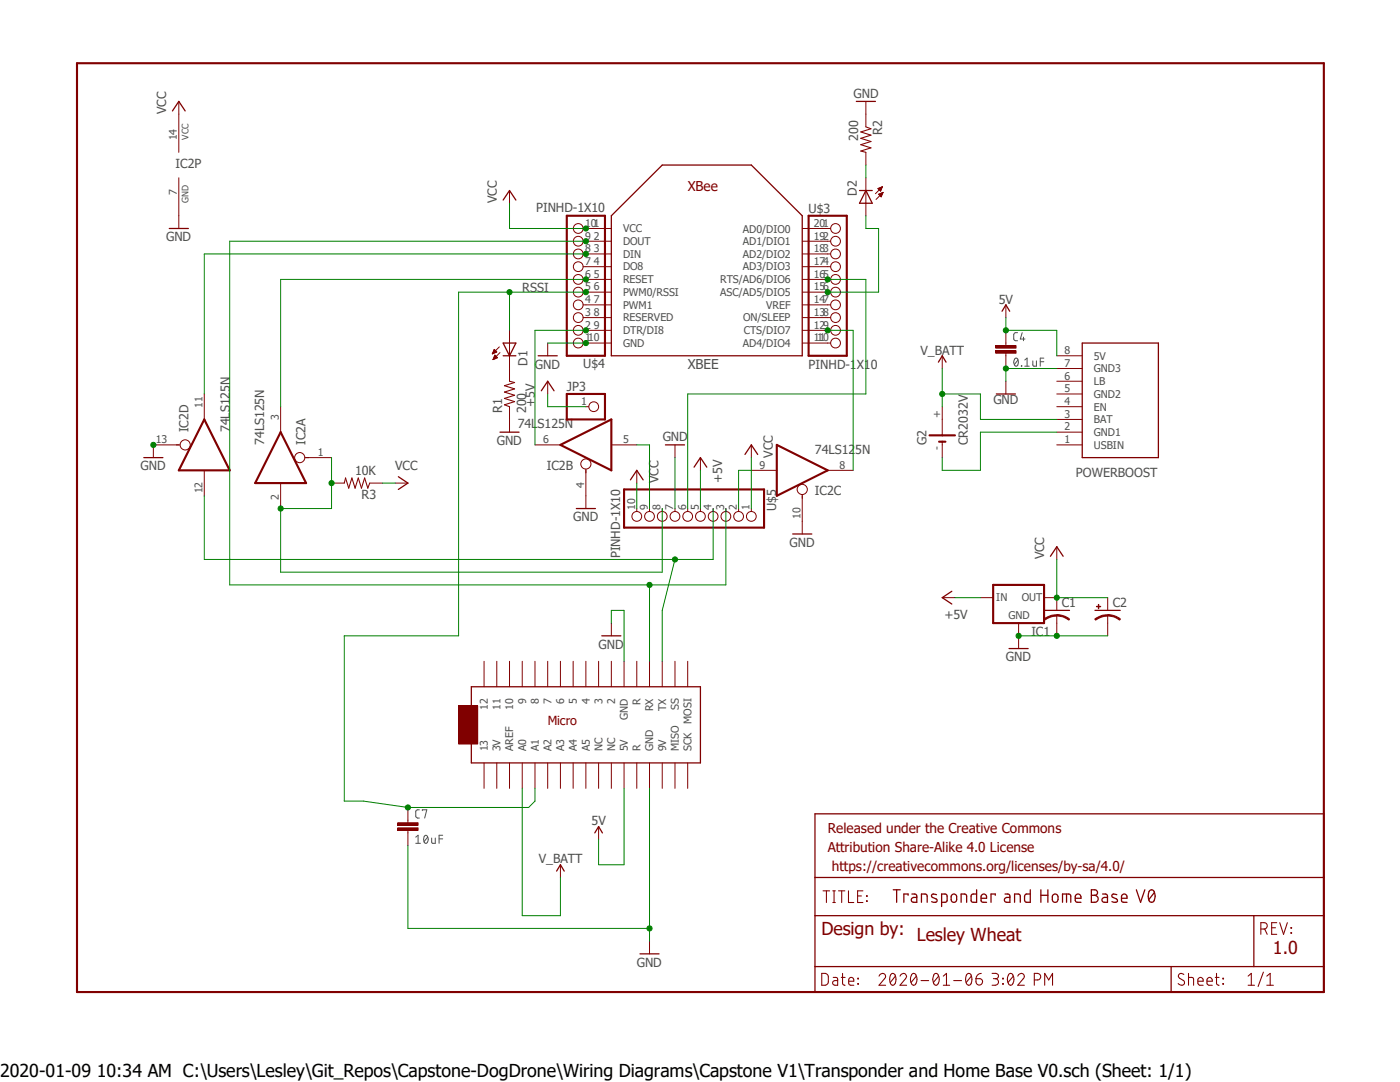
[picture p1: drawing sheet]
<svg xmlns="http://www.w3.org/2000/svg" width="279mm" height="216mm" viewBox="0 0 279 216" stroke-linecap="round" stroke-linejoin="round" font-family="sans-serif">
<path d="M14.9 12.4l249.6 186.1M264.5 12.4l-249.6 186.1" fill="none" stroke="#fff" stroke-width=".2"/>
<g fill="none" stroke="#505050" stroke-width=".2">
<path d="M202.6 71.5h.2a.93 .93 0 0 1 0 1.6 .98 .98 0 0 1-.2-1.6zM203.1 66.4h-.6l-.2 .4 .1 1 .7 .2M203.2 71.8l-.8 .9M203.8 73l.1 .1zM204 66.4l-.4 1.2h1M204.3 67.3v.7M204.5 73.1h.9M204.5 71.8l.5-.3v1.6M206.1 72l.1 1.1h.6v-1.1M207.6 72.2h.7M208.3 71.5h-.7v1.6M83 167l.4-.3v1.6"/>
<path d="M83 168.3h.9M83.7 161.6l-.7 .2v1.1a.58 .58 0 0 0 .7 .3M84.3 161.8v-.2h.9l-.4 1.6M84.7 166.9l.3-.2a.93 .93 0 0 1 0 1.6 1.01 1.01 0 0 1-.3-1.4zM85.3 167l-.7 .9M86.1 167.2l.2 1.1h.6v-1.1M87.6 167.4h.7M88.3 166.7h-.7v1.6"/>
</g>
<path d="M15.4 12.6h248.8v185.4h-248.8zM185.5 86.9h5.1M187.4 88.1h1.3" fill="none" stroke="#800000" stroke-width=".42"/>
<g fill="none" stroke="#800000" stroke-width=".25">
<path d="M216 68.5h15.2v22.8h-15.2zM94.1 137h45.7v15.2h-45.7zM162.6 162.4h101.6v35.6h-101.6zM162.6 175.1h101.6M178.3 177.5h1.4M178.9 177.5v2.5M181.2 178.6v-.2h-.8v1.6M182 178.4h.8l.1 .2 .1 1.4h-.7a.49 .49 0 0 1-.4-.4 .49 .49 0 0 1 .4-.5h.7M186.9 178.5a.63 .63 0 0 0-1 .3l.2 .3 .9 .4v.4a.84 .84 0 0 1-1.1 0M189.9 178.7a.56 .56 0 0 1 .6-.3 .56 .56 0 0 1 .4 .5v.6a.55 .55 0 0 1-.5 .6 .55 .55 0 0 1-.6-.6zM194.9 177.5v2.5h-.9l-.2-.3v-1.1l.4-.2h.7M195.8 179.2h1.1a.58 .58 0 0 0-.4-.8 .58 .58 0 0 0-.7 .5v1l.4 .1h.7"/>
<path d="M198.6 178.6v-.2h-.8v1.6M200.6 178.4h.7l.2 .2v1.4h-.6a.49 .49 0 0 1-.5-.4 .49 .49 0 0 1 .5-.5h.6M205.6 177.5v2.5h-.9l-.2-.3 .1-1.1 .3-.2h.7M207.7 177.5v2.5M207.7 178.6h1.4M209.1 177.5v2.5M210.2 178.5a.56 .56 0 0 1 .6-.1 .56 .56 0 0 1 .4 .5v.6a.57 .57 0 0 1-.6 .6 .57 .57 0 0 1-.6-.6l.1-.8zM212.9 178.4v1.6M214.6 179.2h1.1a.6 .6 0 0 0-.4-.8 .6 .6 0 0 0-.7 .5v.8l.2 .3h.9M217.8 177.5h.7a.55 .55 0 0 1 .5 .6 .55 .55 0 0 1-.5 .5 .7 .7 0 0 1 .7 .7 .7 .7 0 0 1-.7 .7h-.7zM217.8 178.6h.7M220 178.4h.8l.2 .2v1.4h-.6a.49 .49 0 0 1-.5-.4 .49 .49 0 0 1 .5-.5h.6"/>
<path d="M222.9 178.5a.63 .63 0 0 0-1 .3l.1 .2 .8 .4a.35 .35 0 0 1 .2 .4 .35 .35 0 0 1-.3 .2l-.8-.1M223.8 179.2h1.1a.58 .58 0 0 0-.3-.8 .58 .58 0 0 0-.8 .5l.1 1 .3 .1h.7M226.8 177.5l.8 2.5 .9-2.5M229.4 177.7a.54 .54 0 0 1 .9 .2 1.83 1.83 0 0 1-.3 2.1 .55 .55 0 0 1-.7-.3 2.29 2.29 0 0 1 .1-2zM230.4 178.1l-1.1 1.4M162.6 182.7h101.6M162.6 192.9h101.6M183.9 180v-1.6h.7l.4 .2v1.4M187.9 180h.7l.4-.1v-1.1l-.2-.4h-.9v2.5M191.8 180v-1.6h.7l.4 .2v1.4M202.5 180v-1.6h.7l.4 .2v1.4M212 180v-1.6h1.3l.4 .2v1.4"/>
<path d="M233.7 192.9v5.1M250.2 182.7v10.2"/>
</g>
<g fill="none" stroke="#800000" stroke-width=".21">
<path d="M164.3 177.8h1.3M164.9 177.8v2.3M166.2 177.8h.5M166.5 177.8v2.3M167.3 177.8h1.3M168 177.8v2.3M169.3 177.8v2.3h1.1M171.2 178.8h.7M172.2 177.8h-1v2.3h1M172.9 178.7l.2 .2zM172.9 179.7l.2 .2zM164 194.2h.7a.74 .74 0 0 1 .6 .7v1a.74 .74 0 0 1-.6 .7h-.7z"/>
<path d="M166.2 180.1h.5M166.3 195l.8 .2 .1 1.4h-.6a.47 .47 0 0 1-.4-.5 .47 .47 0 0 1 .4-.4h.6M167.9 195h.8M168.1 194.2v2a.44 .44 0 0 0 .6 .4M169.4 195.8h1a.54 .54 0 0 0-.4-.8 .54 .54 0 0 0-.6 .5v.9l.4 .2h.6M171.2 195.2l.1 .1zM171.2 196.3l.1 .1zM175.4 194.8a.64 .64 0 0 1 .9-.5 .64 .64 0 0 1 .2 1l-1.1 1.3h1.3M177.8 194.4a.46 .46 0 0 1 .8 .2 1.51 1.51 0 0 1-.4 2 1.5 1.5 0 0 1-.4-2.2zM178.7 194.8l-1 1.2M179.6 194.8a.64 .64 0 0 1 .9-.5 .64 .64 0 0 1 .2 1l-1.1 1.3h1.3M182 194.4a.46 .46 0 0 1 .8 .2 1.42 1.42 0 0 1-.5 2 1.5 1.5 0 0 1-.3-2.2z"/>
<path d="M182.9 194.8l-1.1 1.2M183.8 195.7h1.5M186.4 194.4a.46 .46 0 0 1 .8 .2 1.46 1.46 0 0 1-.4 2l-.4-.3a1.85 1.85 0 0 1 0-1.9zM187.3 194.8l-1 1.2M188.3 196.6h1.2M188.3 194.8l.6-.6v2.4M190.3 195.7h1.6M193 194.4a.46 .46 0 0 1 .8 .2 1.81 1.81 0 0 1-.3 2 .52 .52 0 0 1-.6-.3 2.02 2.02 0 0 1 .1-1.9zM193.8 194.8l-1 1.2M194.8 195.3h.8a.65 .65 0 0 1 .5 .7 .65 .65 0 0 1-.7 .6 .65 .65 0 0 1-.6-.7zM195.8 194.2a1.08 1.08 0 0 0-1 1.1M198 194.2h.8a.53 .53 0 0 1 .5 .6 .53 .53 0 0 1-.5 .5h-.6"/>
<path d="M198.6 195.3a.66 .66 0 0 1 .7 .6 .66 .66 0 0 1-.7 .7h-.6M200.1 196.3l.1 .1zM200.1 195.2l.1 .1zM201.3 194.4a.46 .46 0 0 1 .8 .2 1.42 1.42 0 0 1-.4 2 1.5 1.5 0 0 1-.4-2.2zM202.2 194.8l-1 1.2M203.1 194.8a.64 .64 0 0 1 .9-.5 .64 .64 0 0 1 .2 1l-1.1 1.3h1.3M206.4 195.5h.7a.66 .66 0 0 0 .6-.6 .66 .66 0 0 0-.6-.7h-.7v2.4M208.5 196.6v-2.4l.8 1.3 .8-1.3v2.4M236.3 194.4a.59 .59 0 0 0-.8-.1 .59 .59 0 0 0-.3 .7l.9 .6a.58 .58 0 0 1 .1 .9 .58 .58 0 0 1-.9-.1l-.2-.1M237.2 195h.6l.4 .2v1.4M237.2 194.2v2.4M239.1 195.8h1a.55 .55 0 0 0-.4-.8 .55 .55 0 0 0-.6 .5v.9l.3 .2h.7"/>
<path d="M240.9 195.8h1a.55 .55 0 0 0-.3-.8 .55 .55 0 0 0-.7 .5v.9l.4 .2h.6M242.5 195h.8M242.8 194.2v2.2l.5 .2M244.1 196.3l.1 .1zM244.1 195.2l.1 .1zM249.1 196.6h1.3M249.1 194.8l.6-.6v2.4M251.6 185.4h.7a.64 .64 0 0 0 .6-.7 .64 .64 0 0 0-.6-.6h-.7v2.3M252.1 194l-1 2.8M252.4 185.4l.5 1M252.8 196.6h1.3M252.8 194.8l.7-.6v2.4"/>
<path d="M253.8 185.1h.8M254.8 184.1h-1v2.3h1M255.4 184.1l.8 2.3 .7-2.3M257.6 185.1l.2 .1zM257.6 186.1l.2 .1z"/>
</g>
<g fill="none" stroke="#800000" stroke-width=".2">
<path d="M210.9 78.6h5.1M210.9 76.1h5.1M210.9 73.5h5.1M210.9 71h5.1M188 81.2v5.7M188 88.1v3.2M210.9 88.8h5.1M210.9 86.2h5.1M210.9 83.7h5.1M210.9 81.2h5.1M96.6 132v5M99.1 132v5"/>
<path d="M101.7 132v5M104.2 132v5M106.8 132v5M109.3 132v5M111.8 132v5M114.4 132v5M116.9 132v5M119.5 132v5M122 132v5M124.5 132v5M127.1 132v5M129.6 132v5"/>
<path d="M132.2 132v5M134.7 132v5M137.2 132v5M96.6 152.2v5.1M99.1 152.2v5.1M101.7 152.2v5.1M104.2 152.2v5.1M106.8 152.2v5.1M109.3 152.2v5.1M111.8 152.2v5.1M114.4 152.2v5.1M116.9 152.2v5.1"/>
<path d="M119.5 152.2v5.1M122 152.2v5.1M124.5 152.2v5.1M127.1 152.2v5.1M129.6 152.2v5.1M132.2 152.2v5.1M134.7 152.2v5.1M137.2 152.2v5.1"/>
</g>
<path d="M91.5 140.8h3.8v7.7h-3.8z" fill-rule="evenodd" fill="#800000"/>
<g fill="none" stroke="#800000" stroke-width=".2">
<path d="M101.7 38v2.6M116.9 45.6h5.1M116.9 48.1h5.1M116.9 50.7h5.1M116.9 53.2h5.1M116.9 55.8h5.1M116.9 58.3h5.1M160.1 45.6h5.1M160.1 48.1h5.1M160.1 50.7h5.1M160.1 53.2h5.1M160.1 55.8h5.1"/>
<path d="M160.1 58.3h5.1M98.3 70.5h.2M98.3 70.4h.3M98.4 70.4h.4M98.4 70.3h.7M98.4 71.7h.2M98.5 70.2h.6M98.5 71.6h.3M98.5 70.1h.5M98.5 71.5h.5M98.6 70h.3M98.6 69.9h.2"/>
<path d="M98.6 71.4h.6M98.6 69.8h.2M98.6 71.3h.7M98.6 69.7l.5 .5-.8 .4zM98.6 69.8h.1M98.6 71.2h.5M98.7 71.1h.3M98.7 71h.2M98.8 70.9l.5 .5-.9 .4zM98.8 70.9h.1M99.7 69.2l-1.4 1.4M99.8 70.4l-1.4 1.4"/>
<path d="M101.7 65.9v10.2M109.3 68.5v2.5M116.9 60.8h5.1M116.9 63.4h5.1M116.9 65.9h5.1M116.9 68.5h5.1M160.1 60.8h5.1M160.1 63.4h5.1M160.1 65.9h5.1M160.1 68.5h5.1M101.7 81.2v5M134.7 88.8v2.5"/>
<path d="M188 119.3h2.6M210.9 109.1v2.5M203.3 126.9v2.5M210.9 122.8v1.5M91.5 140.8h3.8v7.7h-3.8z"/>
</g>
<path d="M100.4 39.9l1.3-1.9 1.3 1.9M122 43.1l10.2-10.2h17.7l10.2 10.2v27.9h-38.1zM100.4 71h2.6M100.4 68.5h2.6l-1.3 2.5zM107.4 71h3.8M99.8 86.2h3.8M132.8 88.8h3.8M189.9 118l-1.9 1.3 1.9 1.2M209.6 111l1.3-1.9 1.3 1.9M201.4 129.4h3.8M208.4 121.8h5" fill="none" stroke="#800000" stroke-width=".25"/>
<path d="M101.7 76.1l1 .2-2 .7 2 .6-2 .6 2 .7-2 .6 2 .6-2 .7 1 .4" fill="none" stroke="#800000" stroke-width=".21"/>
<path d="M210.9 122.6a4 4 0 0 1 2.5 .9l-.1 .2a3.8 3.8 0 0 0-2.4-.8z" fill-rule="evenodd" fill="#800000"/>
<path d="M210.9 122.6a4 4 0 0 1 2.5 .9l-.1 .2a3.8 3.8 0 0 0-2.4-.8z" fill="none" stroke="#800000" stroke-width=".2"/>
<path d="M208.4 123.5a4 4 0 0 1 2.5-.8v.2a4.1 4.1 0 0 0-2.4 .8z" fill-rule="evenodd" fill="#800000"/>
<path d="M195.7 119.3h2.5M208.4 119.3h2.5v2.5M203.3 124.3v2.6M208.4 123.5a4 4 0 0 1 2.5-.8v.2a4.1 4.1 0 0 0-2.4 .8zM210.9 124.3v2.6M221.1 122.8v1.5" fill="none" stroke="#800000" stroke-width=".2"/>
<path d="M198.2 116.7h10.2v7.6h-10.2z" fill="none" stroke="#800000" stroke-width=".42"/>
<path d="M218.5 121.8h5.1" fill="none" stroke="#800000" stroke-width=".25"/>
<path d="M221.1 122.6a4 4 0 0 1 2.5 .9l-.2 .2a3.6 3.6 0 0 0-2.3-.8z" fill-rule="evenodd" fill="#800000"/>
<path d="M221.1 122.6a4 4 0 0 1 2.5 .9l-.2 .2a3.6 3.6 0 0 0-2.3-.8z" fill="none" stroke="#800000" stroke-width=".2"/>
<path d="M218.5 123.5a4.3 4.3 0 0 1 2.6-.8v.2a4.1 4.1 0 0 0-2.4 .8z" fill-rule="evenodd" fill="#800000"/>
<path d="M218.5 123.5a4.3 4.3 0 0 1 2.6-.8v.2a4.1 4.1 0 0 0-2.4 .8z" fill="none" stroke="#800000" stroke-width=".2"/>
<path d="M218.8 121l.9 .1z" fill-rule="evenodd" fill="#800000"/>
<path d="M218.8 121l.9 .1z" fill="none" stroke="#800000" stroke-width=".2"/>
<path d="M219.2 120.6l.1 .9z" fill-rule="evenodd" fill="#800000"/>
<g fill="none" stroke="#800000" stroke-width=".2">
<path d="M35.7 20.2v10.2M35.7 35.5v10.1M172.8 20.2v5.1M172.8 30.4v2.5M172.8 35.5v7.6M175.3 37.7h.6M175.3 37.6h.6M175.3 38.8l.9-.4-.3 .9zM175.3 37.8h.6M175.4 38.7h.7M175.4 38.8h.6M175.4 37.8h.5"/>
<path d="M175.5 37.5h.5M175.5 38.9h.5M175.6 37.9h.2M175.6 39h.3M175.6 38.7h.5M175.6 38h.2M175.7 39.1h.2M175.7 37.4h.3M175.7 38.1h.1M175.8 39.2h.1M175.8 38.6h.3M175.9 37.3h.2"/>
<path d="M176 38.5h.2M176.1 37.3l-1.4 1.4M176.1 37.3l-.4 .8M176.1 37.3l-.9 .3 .5 .5M176.2 38.4h.1M176.2 38.4l-1.4 1.4M116.4 45.6h.5M116.4 48.1h.5M116.4 50.7h.5M116.4 53.2h.5M116.4 55.8h.5M116.4 58.3h.5"/>
<path d="M165.2 45.6h.5M165.2 48.1h.5M165.2 50.7h.5M165.2 53.2h.5M165.2 55.8h.5M165.2 58.3h.5M40.8 78.6v5.1M109.3 76.1v2.5M116.4 60.8h.5M116.4 63.4h.5M116.4 65.9h.5M116.4 68.5h.5"/>
<path d="M165.2 60.8h.5M165.2 63.4h.5M165.2 65.9h.5M165.2 68.5h.5M200.7 60.8v2.6M200.7 68.5v.5M200.7 70.5v.5M200.7 76.1v2.5M35.9 88.8h-5.3v2.5M40.8 93.9v5M56 81.2v5M56 96.4v5.1"/>
<path d="M60.8 91.3h5.4M66.2 96.4h2.5M73.8 96.4h2.5M78.9 96.4h2.5M106.8 88.8h5M116.9 93.6v7.9M116.9 81.2h.6M122 88.8h5.1M127.1 93.9v2.5M139.8 91.3v2.6M149.9 93.9h5.1M149.9 88.8v2.5"/>
<path d="M160.1 98.7v7.9M165.2 93.9h5.1M127.1 101.5v.5M129.6 101.5v.5M132.2 101.5v.5M134.7 101.5v.5M137.2 101.5v.5M139.8 101.5v.5M142.3 101.5v.5M144.9 101.5v.5M147.4 101.5v.5M149.9 101.5v.5"/>
<path d="M221.1 119.3v2.5M122 124.3v2.6M219.2 120.6l.1 .9zM221.1 124.3v2.6M119.5 164.9v2.6M129.6 187.8v2.5"/>
<circle cx="115.4" cy="55.8" r=".98"/>
<circle cx="115.4" cy="58.3" r=".98"/>
<circle cx="115.4" cy="50.7" r=".98"/>
<circle cx="115.4" cy="48.1" r=".98"/>
<circle cx="115.4" cy="45.6" r=".98"/>
<circle cx="115.4" cy="53.2" r=".98"/>
<circle cx="166.7" cy="50.7" r=".98"/>
<circle cx="166.7" cy="58.3" r=".98"/>
<circle cx="166.7" cy="45.6" r=".98"/>
<circle cx="166.7" cy="53.2" r=".98"/>
<circle cx="166.7" cy="48.1" r=".98"/>
<circle cx="166.7" cy="55.8" r=".98"/>
<circle cx="115.4" cy="68.5" r=".98"/>
<circle cx="115.4" cy="63.4" r=".98"/>
<circle cx="115.4" cy="60.8" r=".98"/>
<circle cx="115.4" cy="65.9" r=".98"/>
<circle cx="166.7" cy="65.9" r=".98"/>
<circle cx="166.7" cy="60.8" r=".98"/>
<circle cx="166.7" cy="63.4" r=".98"/>
<circle cx="166.7" cy="68.5" r=".98"/>
<circle cx="37" cy="88.8" r="1.01"/>
<circle cx="59.8" cy="91.3" r="1.01"/>
<circle cx="116.9" cy="92.6" r="1.01"/>
<circle cx="118.5" cy="81.2" r=".98"/>
<circle cx="160.1" cy="97.7" r="1.01"/>
<circle cx="127.1" cy="103" r=".98"/>
<circle cx="129.6" cy="103" r=".98"/>
<circle cx="132.2" cy="103" r=".98"/>
<circle cx="134.7" cy="103" r=".98"/>
<circle cx="137.2" cy="103" r=".98"/>
<circle cx="139.8" cy="103" r=".98"/>
<circle cx="142.3" cy="103" r=".98"/>
<circle cx="144.9" cy="103" r=".98"/>
<circle cx="147.4" cy="103" r=".98"/>
<circle cx="149.9" cy="103" r=".98"/>
</g>
<path d="M113.1 43.1h7.6v27.9h-7.6zM161.4 43.1h7.6v27.9h-7.6zM113.1 78.6h7.6v5.1h-7.6zM40.8 83.7l5 10.2h-10.1zM56 86.2l5.1 10.2h-10.2zM111.8 88.8l10.2-5.1v10.2zM124.5 97.7h28v7.6h-28zM155 88.8l10.2 5.1-10.2 5z" fill="none" stroke="#800000" stroke-width=".42"/>
<g fill="none" stroke="#800000" stroke-width=".25">
<path d="M34.4 22.1l1.3-1.9 1.3 1.9M170.9 20.2h3.8M171.5 38h2.6M172.8 38l1.3 2.6h-2.6zM33.8 45.6h3.8M108 78l1.3-1.9 1.3 1.9M198.8 78.6h3.8M200 62.1l.7-1.3 .8 1.3M28.7 91.3h3.8M79.5 95.1l1.9 1.3-1.9 1.3M125.8 95.8l1.3-1.9 1.3 1.9M138.5 93.2l1.3-1.9 1.3 1.9"/>
<path d="M148.7 90.7l1.2-1.9 1.3 1.9M115 101.5h3.8M158.2 106.6h3.8M120.1 126.9h3.8M118.7 166.2l.8-1.3 .7 1.3M127.7 190.3h3.8"/>
</g>
<path d="M172.8 25.3l1 .4-2 .6 2 .7-2 .6 2 .6-2 .7 2 .6-2 .6 1 .3M68.7 96.4l.3-1 .6 2 .6-2 .7 2 .6-2 .6 2 .7-2 .6 2 .4-1" fill="none" stroke="#800000" stroke-width=".21"/>
<path d="M198.7 70h4.1v.5h-4.1z" fill-rule="evenodd" fill="#800000"/>
<path d="M198.7 70h4.1v.5h-4.1z" fill="none" stroke="#800000" stroke-width=".2"/>
<path d="M198.7 69h4.1v.5h-4.1z" fill-rule="evenodd" fill="#800000"/>
<path d="M188 71v2.5M198.7 69h4.1v.5h-4.1zM200.7 65.9v2.6M200.7 71v2.5M81.4 163.7v.5M81.4 165.7v.5M111.8 172.6v2.5" fill="none" stroke="#800000" stroke-width=".2"/>
<path d="M187.3 72.3l.7-1.3 .8 1.3M111.1 173.8l.7-1.2 .8 1.2" fill="none" stroke="#800000" stroke-width=".25"/>
<path d="M79.4 165.2h4v.5h-4z" fill-rule="evenodd" fill="#800000"/>
<path d="M79.4 165.2h4v.5h-4z" fill="none" stroke="#800000" stroke-width=".2"/>
<path d="M79.4 164.2h4v.5h-4z" fill-rule="evenodd" fill="#800000"/>
<path d="M79.4 164.2h4v.5h-4zM81.4 161.1v2.6M81.4 166.2v2.5" fill="none" stroke="#800000" stroke-width=".2"/>
<path d="M109.3 68.5h7.6" fill="none" stroke="#008000" stroke-width=".2"/>
<circle cx="116.9" cy="68.5" r=".51" fill="#008000"/>
<g fill="none" stroke="#008000" stroke-width=".2">
<path d="M203.3 126.9h17.8"/>
<circle cx="116.9" cy="68.5" r=".51"/>
</g>
<circle cx="203.3" cy="126.9" r=".51" fill="#008000"/>
<circle cx="203.3" cy="126.9" r=".51" fill="none" stroke="#008000" stroke-width=".2"/>
<circle cx="210.9" cy="126.9" r=".51" fill="#008000"/>
<g fill="none" stroke="#008000" stroke-width=".2">
<path d="M134.7 91.3v10.2"/>
<circle cx="210.9" cy="126.9" r=".51"/>
</g>
<circle cx="30.6" cy="88.8" r=".51" fill="#008000"/>
<g fill="none" stroke="#008000" stroke-width=".2">
<path d="M129.6 157.3v30.5M81.4 168.7v16.6h48.2"/>
<circle cx="30.6" cy="88.8" r=".51"/>
</g>
<circle cx="129.6" cy="185.3" r=".51" fill="#008000"/>
<g fill="none" stroke="#008000" stroke-width=".2">
<path d="M210.9 73.5h-10.2v2.6M122 124.3v-2.5h2.5v10.2"/>
<circle cx="129.6" cy="185.3" r=".51"/>
</g>
<circle cx="200.7" cy="73.5" r=".51" fill="#008000"/>
<g fill="none" stroke="#008000" stroke-width=".2">
<path d="M101.7 40.6v5h15.2"/>
<circle cx="200.7" cy="73.5" r=".51"/>
</g>
<circle cx="116.9" cy="45.6" r=".51" fill="#008000"/>
<g fill="none" stroke="#008000" stroke-width=".2">
<path d="M210.9 111.6v7.7h10.2"/>
<circle cx="116.9" cy="45.6" r=".51"/>
</g>
<circle cx="210.9" cy="119.3" r=".51" fill="#008000"/>
<g fill="none" stroke="#008000" stroke-width=".2">
<path d="M116.9 50.7h-76.1v27.9M109.3 78.6v2.6h7.6M76.3 96.4h2.6M127.1 96.4v5.1M139.8 93.9v7.6M149.9 91.3v10.2M190.6 119.3h5.1"/>
<circle cx="210.9" cy="119.3" r=".51"/>
</g>
<circle cx="116.9" cy="50.7" r=".51" fill="#008000"/>
<g fill="none" stroke="#008000" stroke-width=".2">
<path d="M116.9 58.3h-15.2v7.6"/>
<circle cx="116.9" cy="50.7" r=".51"/>
</g>
<circle cx="116.9" cy="58.3" r=".51" fill="#008000"/>
<g fill="none" stroke="#008000" stroke-width=".2">
<path d="M101.7 58.3h-10.2v68.6"/>
<circle cx="116.9" cy="58.3" r=".51"/>
</g>
<circle cx="101.7" cy="58.3" r=".51" fill="#008000"/>
<g fill="none" stroke="#008000" stroke-width=".2">
<path d="M91.5 126.9h-22.8v33h3.8l8.9 1.2h24.1l1.3-1.2"/>
<circle cx="101.7" cy="58.3" r=".51"/>
</g>
<circle cx="81.4" cy="161.1" r=".51" fill="#008000"/>
<g fill="none" stroke="#008000" stroke-width=".2">
<path d="M165.2 55.8h7.6v22.8h-35.6v22.9M106.8 157.3v2.6"/>
<circle cx="81.4" cy="161.1" r=".51"/>
</g>
<circle cx="165.2" cy="55.8" r=".51" fill="#008000"/>
<g fill="none" stroke="#008000" stroke-width=".2">
<path d="M165.2 65.9h5.1v28"/>
<circle cx="165.2" cy="55.8" r=".51"/>
</g>
<circle cx="165.2" cy="65.9" r=".51" fill="#008000"/>
<g fill="none" stroke="#008000" stroke-width=".2">
<path d="M172.8 32.9v2.6M172.8 43.1v2.5h2.5v12.7h-10.1"/>
<circle cx="165.2" cy="65.9" r=".51"/>
</g>
<circle cx="165.2" cy="58.3" r=".51" fill="#008000"/>
<g fill="none" stroke="#008000" stroke-width=".2">
<path d="M116.9 65.9h-10.1v22.9"/>
<circle cx="165.2" cy="58.3" r=".51"/>
</g>
<circle cx="116.9" cy="65.9" r=".51" fill="#008000"/>
<g fill="none" stroke="#008000" stroke-width=".2">
<path d="M40.8 98.9v12.7h101.5v-10.1M134.7 111.6l-2.5 10.2v10.2"/>
<circle cx="116.9" cy="65.9" r=".51"/>
</g>
<circle cx="134.7" cy="111.6" r=".51" fill="#008000"/>
<g fill="none" stroke="#008000" stroke-width=".2">
<path d="M116.9 48.1h-71.1v68.6h99.1v-15.2M149.9 93.9h-2.5v7.6"/>
<circle cx="134.7" cy="111.6" r=".51"/>
</g>
<circle cx="116.9" cy="48.1" r=".51" fill="#008000"/>
<g fill="none" stroke="#008000" stroke-width=".2">
<path d="M129.6 116.7v15.3"/>
<circle cx="116.9" cy="48.1" r=".51"/>
</g>
<circle cx="129.6" cy="116.7" r=".51" fill="#008000"/>
<g fill="none" stroke="#008000" stroke-width=".2">
<path d="M116.9 55.8h-60.9v25.4"/>
<circle cx="129.6" cy="116.7" r=".51"/>
</g>
<circle cx="116.9" cy="55.8" r=".51" fill="#008000"/>
<g fill="none" stroke="#008000" stroke-width=".2">
<path d="M66.2 91.3v10.2h-10.2v12.7h76.2v-12.7"/>
<circle cx="116.9" cy="55.8" r=".51"/>
</g>
<circle cx="56" cy="101.5" r=".51" fill="#008000"/>
<circle cx="56" cy="101.5" r=".51" fill="none" stroke="#008000" stroke-width=".2"/>
<circle cx="66.2" cy="96.4" r=".51" fill="#008000"/>
<g fill="none" stroke="#008000" stroke-width=".2">
<path d="M200.7 63.4v2.5h10.2v5.1M127.1 88.8h2.5v12.7M124.5 157.3v15.3h-5v-5.1"/>
<circle cx="66.2" cy="96.4" r=".51"/>
</g>
<circle cx="200.7" cy="65.9" r=".51" fill="#008000"/>
<g fill="none" stroke="#008000" stroke-width=".2">
<path d="M188 78.6h7.7v5.1h15.2M188 73.5v7.7M210.9 86.2h-15.2v7.7h-7.7v-2.6"/>
<circle cx="200.7" cy="65.9" r=".51"/>
</g>
<circle cx="188" cy="78.6" r=".51" fill="#008000"/>
<g fill="none" stroke="#008000" stroke-width=".2">
<path d="M104.2 157.3v25.4h7.6v-7.6"/>
<circle cx="188" cy="78.6" r=".51"/>
</g>
<g font-size="3.6" fill="#800000">
<text x="163.9" y="186.5">Design by:</text>
<text x="183" y="187.8">Lesley Wheat</text>
<text x="254" y="190.3">1.0</text>
</g>
<text font-size="3.6" x="0" y="214.9">2020-01-09 10:34 AM C:\Users\Lesley\Git_Repos\Capstone-DogDrone\Wiring Diagrams\Capstone V1\Transponder and Home Base V0.sch (Sheet: 1/1)</text>
<g font-size="2.7" fill="#800000">
<text x="137.2" y="38">XBee</text>
<text x="165.2" y="166.2">Released under the Creative Commons</text>
<text x="165.2" y="170">Attribution Share-Alike 4.0 License</text>
<text x="166" y="173.8">https://creativecommons.org/licenses/by-sa/4.0/</text>
</g>
<text font-size="2.7" fill="#505050" x="137.2" y="73.5">XBEE</text>
<g font-size="2.5" fill="#505050">
<text x="33.1" y="22.8" transform="rotate(-90 33.1 22.8)">VCC</text>
<text x="170.4" y="19.5">GND</text>
<text x="171.3" y="28.1" transform="rotate(-90 171.3 28.1)">200</text>
<text x="176.1" y="27" transform="rotate(-90 176.1 27)">R2</text>
<text x="35.1" y="33.6">IC2P</text>
<text x="99.1" y="40.6" transform="rotate(-90 99.1 40.6)">VCC</text>
<text x="171" y="39" transform="rotate(-90 171 39)">D2</text>
<text x="107" y="42.3">PINHD-1X10</text>
<text x="161.4" y="42.5">U$3</text>
<text x="33.1" y="48.1">GND</text>
<text x="104.2" y="58.3">RSSI</text>
<text x="199.4" y="60.6">5V</text>
<text x="183.7" y="70.7">V_BATT</text>
<text x="105.2" y="73" transform="rotate(-90 105.2 73)">D1</text>
<text x="106.8" y="73.5">GND</text>
<text x="113.1" y="78">JP3</text>
<text x="116.4" y="73.4">U$4</text>
<text x="161.4" y="73.5">PINHD-1X10</text>
<text x="100.2" y="82.4" transform="rotate(-90 100.2 82.4)">R1</text>
<text x="105" y="82.4" transform="rotate(-90 105 82.4)">200</text>
<text x="106.8" y="81.2" transform="rotate(-90 106.8 81.2)">+5V</text>
<text x="198.3" y="80.6">GND</text>
<text x="37.6" y="86.2" transform="rotate(-90 37.6 86.2)">IC2D</text>
<text x="45.8" y="86.2" transform="rotate(-90 45.8 86.2)">74LS125N</text>
<text x="52.7" y="88.8" transform="rotate(-90 52.7 88.8)">74LS125N</text>
<text x="61" y="88.8" transform="rotate(-90 61 88.8)">IC2A</text>
<text x="99.1" y="88.8">GND</text>
<text x="103.3" y="85.5">74LS125N</text>
<text x="132.3" y="88">GND</text>
<text x="184.9" y="88.8" transform="rotate(-90 184.9 88.8)">G2</text>
<text x="193.1" y="88.8" transform="rotate(-90 193.1 88.8)">CR2032V</text>
<text x="28.1" y="93.9">GND</text>
<text x="70.9" y="94.9">10K</text>
<text x="78.9" y="93.9">VCC</text>
<text x="109.1" y="93.7">IC2B</text>
<text x="154.3" y="91.3" transform="rotate(-90 154.3 91.3)">VCC</text>
<text x="162.6" y="90.6">74LS125N</text>
<text x="214.7" y="95.1">POWERBOOST</text>
<text x="72.1" y="99.7">R3</text>
<text x="131.4" y="96.4" transform="rotate(-90 131.4 96.4)">VCC</text>
<text x="144.1" y="96.4" transform="rotate(-90 144.1 96.4)">+5V</text>
<text x="162.6" y="98.8">IC2C</text>
<text x="114.4" y="104">GND</text>
<text x="154.9" y="102" transform="rotate(-90 154.9 102)">U$5</text>
<text x="123.8" y="111.4" transform="rotate(-90 123.8 111.4)">PINHD-1X10</text>
<text x="157.6" y="109.1">GND</text>
<text x="208.4" y="111.6" transform="rotate(-90 208.4 111.6)">VCC</text>
<text x="188.5" y="123.6">+5V</text>
<text x="211.9" y="121.2">C1</text>
<text x="222.1" y="121.2">C2</text>
<text x="119.5" y="129.4">GND</text>
<text x="200.7" y="132">GND</text>
<text x="205.8" y="126.9">IC1</text>
<text x="118.1" y="164.7">5V</text>
<text x="107.5" y="172.3">V_BATT</text>
<text x="127.1" y="192.9">GND</text>
</g>
<text font-size="2.5" fill="#800000" x="109.3" y="144.7">Micro</text>
<g font-size="2.1" fill="#505050">
<text x="35.3" y="28" transform="rotate(-90 35.3 28)">14</text>
<text x="35.3" y="38.9" transform="rotate(-90 35.3 38.9)">7</text>
<text x="116.8" y="47.8">9</text>
<text x="116.8" y="45.3">101</text>
<text x="118.5" y="47.8">2</text>
<text x="124.3" y="46.4">VCC</text>
<text x="148.3" y="46.4">AD0/DIO0</text>
<text x="162.4" y="47.8">192</text>
<text x="162.4" y="45.3">201</text>
<text x="116.8" y="52.9">7</text>
<text x="116.8" y="50.3">8</text>
<text x="118.5" y="50.3">3</text>
<text x="118.5" y="52.9">4</text>
<text x="124.3" y="48.9">DOUT</text>
<text x="124.3" y="51.4">DIN</text>
<text x="124.3" y="54">DO8</text>
<text x="148.3" y="54">AD3/DIO3</text>
<text x="148.3" y="51.4">AD2/DIO2</text>
<text x="148.3" y="48.9">AD1/DIO1</text>
<text x="162.4" y="52.9">174</text>
<text x="162.4" y="50.3">183</text>
<text x="116.8" y="58">5</text>
<text x="116.8" y="55.4">6</text>
<text x="118.5" y="55.4">5</text>
<text x="118.5" y="58">6</text>
<text x="124.3" y="56.5">RESET</text>
<text x="124.3" y="59.1">PWM0/RSSI</text>
<text x="143.7" y="59.1">ASC/AD5/DIO5</text>
<text x="143.7" y="56.5">RTS/AD6/DIO6</text>
<text x="162.4" y="58">156</text>
<text x="162.4" y="55.4">165</text>
<text x="116.8" y="65.6">2</text>
<text x="116.8" y="63">3</text>
<text x="116.8" y="60.5">4</text>
<text x="118.5" y="60.5">7</text>
<text x="118.5" y="63">8</text>
<text x="118.5" y="65.6">9</text>
<text x="124.3" y="61.6">PWM1</text>
<text x="124.3" y="64.1">RESERVED</text>
<text x="148.3" y="64.1">ON/SLEEP</text>
<text x="152.9" y="61.6">VREF</text>
<text x="162.4" y="65.6">129</text>
<text x="162.4" y="63">138</text>
<text x="162.4" y="60.5">147</text>
<text x="116.8" y="68.1">110</text>
<text x="124.3" y="66.7">DTR/DI8</text>
<text x="124.3" y="69.2">GND</text>
<text x="148.3" y="69.2">AD4/DIO4</text>
<text x="148.4" y="66.7">CTS/DIO7</text>
<text x="162.4" y="68.1">11</text>
<text x="163.1" y="68.1">10</text>
<text x="212.5" y="70.7">8</text>
<text x="218.3" y="71.8">5V</text>
<text x="212.5" y="75.7">6</text>
<text x="212.5" y="73.2">7</text>
<text x="218.3" y="76.8">LB</text>
<text x="218.3" y="74.3">GND3</text>
<text x="40.4" y="81.4" transform="rotate(-90 40.4 81.4)">11</text>
<text x="55.6" y="83.9" transform="rotate(-90 55.6 83.9)">3</text>
<text x="116" y="80.8">1</text>
<text x="187.7" y="83.4" transform="rotate(-90 187.7 83.4)">+</text>
<text x="212.5" y="83.4">3</text>
<text x="212.5" y="80.8">4</text>
<text x="212.5" y="78.3">5</text>
<text x="218.3" y="81.9">EN</text>
<text x="218.3" y="79.4">GND2</text>
<text x="31.1" y="88.4">13</text>
<text x="108.4" y="88.4">6</text>
<text x="124.3" y="88.4">5</text>
<text x="187.7" y="89.9" transform="rotate(-90 187.7 89.9)">-</text>
<text x="212.5" y="88.4">1</text>
<text x="212.5" y="85.9">2</text>
<text x="218.3" y="89.5">USBIN</text>
<text x="218.3" y="87">GND1</text>
<text x="218.3" y="84.5">BAT</text>
<text x="63.4" y="91">1</text>
<text x="151.6" y="93.5">9</text>
<text x="167.5" y="93.5">8</text>
<text x="40.4" y="98.5" transform="rotate(-90 40.4 98.5)">12</text>
<text x="55.6" y="99.9" transform="rotate(-90 55.6 99.9)">2</text>
<text x="116.6" y="97.3" transform="rotate(-90 116.6 97.3)">4</text>
<text x="126.7" y="101.7" transform="rotate(-90 126.7 101.7)">10</text>
<text x="129.3" y="101.7" transform="rotate(-90 129.3 101.7)">9</text>
<text x="131.8" y="101.7" transform="rotate(-90 131.8 101.7)">8</text>
<text x="134.4" y="101.7" transform="rotate(-90 134.4 101.7)">7</text>
<text x="136.9" y="101.7" transform="rotate(-90 136.9 101.7)">6</text>
<text x="139.4" y="101.7" transform="rotate(-90 139.4 101.7)">5</text>
<text x="142" y="101.7" transform="rotate(-90 142 101.7)">4</text>
<text x="144.5" y="101.7" transform="rotate(-90 144.5 101.7)">3</text>
<text x="147.1" y="101.7" transform="rotate(-90 147.1 101.7)">2</text>
<text x="149.6" y="101.7" transform="rotate(-90 149.6 101.7)">1</text>
<text x="159.8" y="103.5" transform="rotate(-90 159.8 103.5)">10</text>
<text x="198.8" y="119.9">IN</text>
<text x="203.9" y="119.9">OUT</text>
<text x="201.3" y="123.6">GND</text>
<text x="97.4" y="141.6" transform="rotate(-90 97.4 141.6)">12</text>
<text x="99.9" y="141.6" transform="rotate(-90 99.9 141.6)">11</text>
<text x="102.4" y="141.6" transform="rotate(-90 102.4 141.6)">10</text>
<text x="105" y="140.5" transform="rotate(-90 105 140.5)">9</text>
<text x="107.5" y="140.5" transform="rotate(-90 107.5 140.5)">8</text>
<text x="110.1" y="140.5" transform="rotate(-90 110.1 140.5)">7</text>
<text x="112.6" y="140.5" transform="rotate(-90 112.6 140.5)">6</text>
<text x="115.1" y="140.5" transform="rotate(-90 115.1 140.5)">5</text>
<text x="117.7" y="140.5" transform="rotate(-90 117.7 140.5)">4</text>
<text x="120.2" y="140.5" transform="rotate(-90 120.2 140.5)">3</text>
<text x="122.8" y="140.5" transform="rotate(-90 122.8 140.5)">2</text>
<text x="125.3" y="143.6" transform="rotate(-90 125.3 143.6)">GND</text>
<text x="127.8" y="140.7" transform="rotate(-90 127.8 140.7)">R</text>
<text x="130.4" y="141.9" transform="rotate(-90 130.4 141.9)">RX</text>
<text x="132.9" y="141.8" transform="rotate(-90 132.9 141.8)">TX</text>
<text x="135.5" y="141.7" transform="rotate(-90 135.5 141.7)">SS</text>
<text x="97.4" y="149.9" transform="rotate(-90 97.4 149.9)">13</text>
<text x="99.9" y="149.9" transform="rotate(-90 99.9 149.9)">3V</text>
<text x="102.4" y="149.9" transform="rotate(-90 102.4 149.9)">AREF</text>
<text x="105" y="149.9" transform="rotate(-90 105 149.9)">A0</text>
<text x="107.5" y="149.9" transform="rotate(-90 107.5 149.9)">A1</text>
<text x="110.1" y="149.9" transform="rotate(-90 110.1 149.9)">A2</text>
<text x="112.6" y="149.9" transform="rotate(-90 112.6 149.9)">A3</text>
<text x="115.1" y="149.9" transform="rotate(-90 115.1 149.9)">A4</text>
<text x="117.7" y="149.9" transform="rotate(-90 117.7 149.9)">A5</text>
<text x="120.2" y="149.9" transform="rotate(-90 120.2 149.9)">NC</text>
<text x="122.8" y="149.9" transform="rotate(-90 122.8 149.9)">NC</text>
<text x="125.3" y="149.9" transform="rotate(-90 125.3 149.9)">5V</text>
<text x="127.8" y="149.9" transform="rotate(-90 127.8 149.9)">R</text>
<text x="130.4" y="149.9" transform="rotate(-90 130.4 149.9)">GND</text>
<text x="132.9" y="149.9" transform="rotate(-90 132.9 149.9)">9V</text>
<text x="135.5" y="149.9" transform="rotate(-90 135.5 149.9)">MISO</text>
<text x="138" y="149.9" transform="rotate(-90 138 149.9)">SCK</text>
<text x="138" y="144.5" transform="rotate(-90 138 144.5)">MOSI</text>
</g>
<g font-size="1.8" fill="#505050">
<text x="37.6" y="27.9" transform="rotate(-90 37.6 27.9)">VCC</text>
<text x="37.6" y="40.6" transform="rotate(-90 37.6 40.6)">GND</text>
</g>
</svg>
